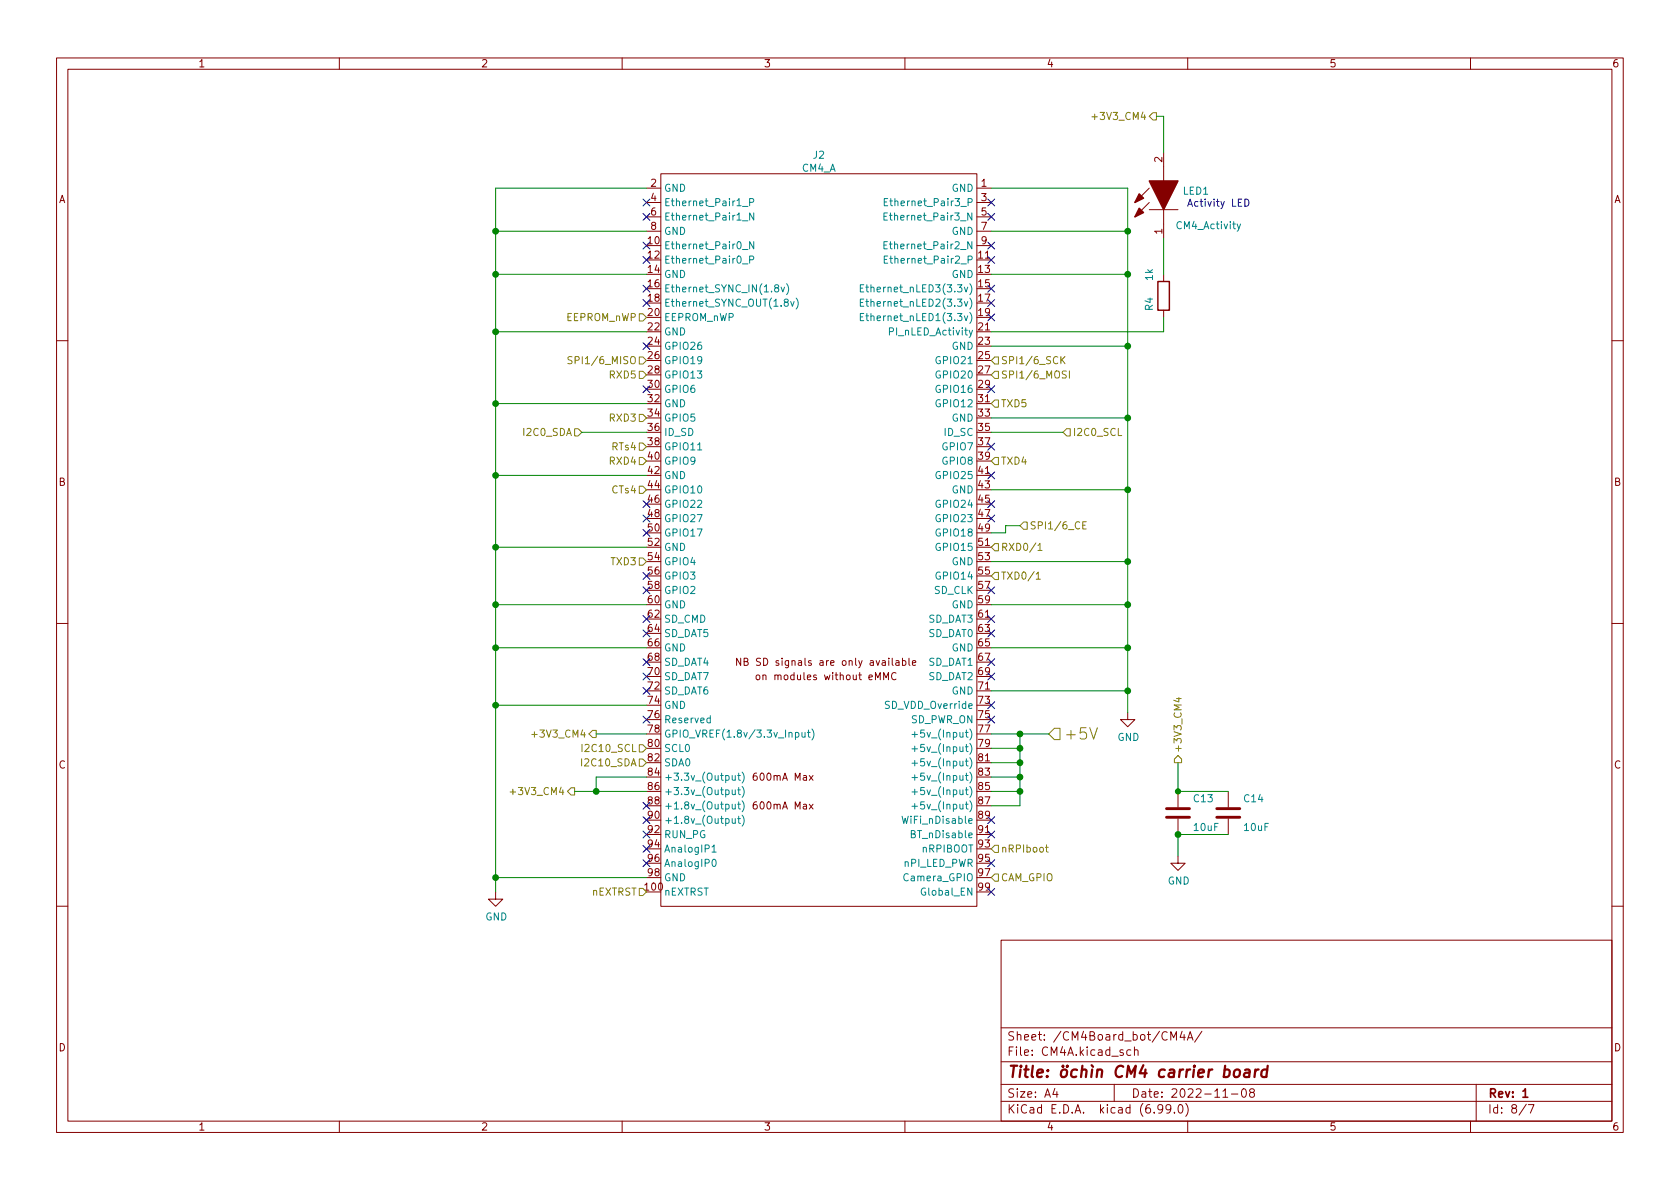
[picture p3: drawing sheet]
<svg xmlns="http://www.w3.org/2000/svg" width="297mm" height="210mm" viewBox="0 0 297 210" stroke-linecap="round" stroke-linejoin="round" font-family="sans-serif">
<g fill="none" stroke="#840000" stroke-width=".18">
<path d="M10 10.2h277v190.1h-277zM12 12.2h273v186.1h-273zM60 10.2v2M110 10.2v2M160 10.2v2M210 10.2v2M260 10.2v2M114.3 33.3h2.5M114.3 35.8h2.5M114.3 38.3h2.5M116.8 30.7h55.9v129.6h-55.9zM172.7 33.3h2.6"/>
<path d="M172.7 35.8h2.6M172.7 38.3h2.6M203.2 37.1h5.1M203.2 35.8l-2.5 2.5M203.2 33.3l-2.5 2.5M205.7 26.9v5.1M205.7 37.1v5.1M114.3 40.9h2.5M172.7 46h2.6M172.7 58.7h2.6M172.7 40.9h2.6M172.7 43.4h2.6"/>
<path d="M205.7 48.5v1.3M205.7 54.9v1.2M10 60.2h2M172.7 71.4h2.6M285 60.2h2M172.7 84.1h2.6M172.7 96.8h2.6M10 110.2h2M131 116.4v1.3l-.8-1.3v1.3M131.6 117l.5-.1 .1-.1v-.3l-.6-.1v1.3h.4l.2-.2 .1-.3-.3-.2M133.7 119.5l.2-.1 .4 .1v.5l-.1 .1-.3 .1-.2-.1zM158.4 116.9h.5l.1 .8"/>
<path d="M158.4 119.1a.6 .6 0 0 0-.8 .4 .6 .6 0 0 0 .6 .7l.2-.1M159 117.1l-.5 .1-.1 .2 .1 .3 .5-.1M159.6 116.9l.3-.1 .3 .3-.1 .5h-.5M159.6 116.4v1.3M160.7 116.4v1.1l.2 .2M161.3 117.2l.6-.1v-.2l-.4-.1-.2 .2 .1 .6h.5M172.7 109.5h2.6M285 110.2h2M143.1 137.1l.7 .9M143.8 137.1l-.7 .9M156.2 120.2v-1.3l.5 .9 .4-.9v1.3M172.7 122.2h2.6"/>
<path d="M172.7 134.9h2.6M199.4 126v1.2h1.3l-1.3 1.3-1.3-1.3h1.3M208.3 139.9v2.8M217.2 139.9v2.8M87.6 157.7v1.3h1.3l-1.3 1.3-1.2-1.3h1.2M143.1 142.2l.7 .9M143.8 142.2l-.7 .9M172.7 147.6h2.6M208.3 151.4v1.2h1.2l-1.2 1.3-1.3-1.3h1.3M208.3 144.8v2.8M217.2 144.8v2.8M10 160.2h2"/>
<path d="M177 166.3h108v32h-108zM285 160.2h2M60 198.3v2M110 198.3v2M160 198.3v2M177 194.8h108M177 191.8h108M177 187.8h108M177 181.8h108M186.5 192.5l-.4 1h1M186.9 193v1M197 191.8v3"/>
<path d="M199.9 185.7l-.4-.1-.3 .3v.4l.2 .3h.5M200.6 185.8l.2-.2 .3 .1 .1 .9M200.6 185.1v1.5M205.6 196l-.3 .3h-.3l-.3-.3 .2-.6 .4-.1 .2 .2a.99 .99 0 0 1-.4 1.3h-.2M207 196l-.3 .3h-.3l-.3-.3 .2-.6 .4-.1 .2 .2a.99 .99 0 0 1-.3 1.3h-.3M207 183.9v-1.5l.5 1.1 .5-1.1v1.5M207.6 196.7v.1M208.5 195.4l.1-.1a.81 .81 0 0 1 .6 .7 .81 .81 0 0 1-.3 .8h-.1a.81 .81 0 0 1-.6-.6 .81 .81 0 0 1 .3-.8zM209 182.4l-.4 1h1M209.4 182.9v1M209.6 195.1a1.72 1.72 0 0 1 0 2.3M209.9 183.9l.5-1.5 .5 1.5"/>
<path d="M210 198.3v2M210.1 183.5h.7M212.5 182.4l-1.3 1.9M216.2 194h.9M217.7 193.5h1.2M219.7 192.6l.2-.1a.81 .81 0 0 1 .5 .7 .81 .81 0 0 1-.3 .8h-.1a.81 .81 0 0 1-.6-.6 .81 .81 0 0 1 .3-.8zM221.2 193.2l-.3-.3 .1-.2 .2-.2 .4 .1 .2 .2-.1 .2-.6 .2-.2 .3 .1 .4 .2 .1h.4l.2-.3-.1-.4-.2-.1M260 198.3v2M261 191.8v6.5M269.9 195.3l-1.3 1.9M270.2 195.3h1l-.6 1.5"/>
</g>
<path d="M269.3 193l.4-.5v1.5M269.3 194h.8" fill="none" stroke="#840000" stroke-width=".3"/>
<g fill="none" stroke="#840000" stroke-width=".4">
<path d="M178.7 188.5h1.2M179.3 188.5l-.3 2M180.4 189.1l-.1 1.4M180.5 188.5l-.1 .1 .1 .1 .1-.1-.1-.1v.2M181.1 189.1h.8M181.5 188.5l-.2 1.7v.2l.4 .1M182.6 188.5l-.2 1.7 .3 .3M183.4 189.8l1-.2-.1-.4-.5-.1-.3 .3-.1 1 .2 .1 .6-.1M185.2 190.3v.1l-.1 .1-.1-.1 .2-.1-.1 .2M185.3 189.2l.1 .1-.1 .1-.1-.1 .1-.1v.2M187.8 189.3a.52 .52 0 0 1 .5-.2 .52 .52 0 0 1 .4 .4l-.1 .6a.55 .55 0 0 1-.5 .4 .55 .55 0 0 1-.5-.4zM188 188.5v.1l-.1 .1-.1-.1 .2-.1-.1 .2"/>
<path d="M188.7 188.5l.1 .1-.1 .1-.1-.1 .1-.1v.2M190.4 189.2a.66 .66 0 0 0-1 .3v.6l.1 .3 .2 .1 .6-.1M191.3 189.3a.49 .49 0 0 1 .8 .1l-.1 1.1M191.4 188.5l-.3 2M193 188.4l.3 .3M193.1 189.1l-.2 1.4M194 189.3a.49 .49 0 0 1 .9 .1l-.1 1.1M194.1 189.1l-.2 1.4M198.6 188.7a.88 .88 0 0 0-1-.1 .88 .88 0 0 0-.4 1 .69 .69 0 0 0 .4 .8 .69 .69 0 0 0 .8-.1M199.2 190.5l.3-2 .5 1.4 .8-1.4-.2 2M202.2 188.4l-.7 1.4h1.2M202.5 189.1l-.1 1.4"/>
<path d="M206 189.2a.66 .66 0 0 0-1 .3l-.1 .6 .1 .3 .2 .1 .6-.1M206.8 189.2l.2-.1 .6 .1-.1 1.3M207.6 189.6l-.7 .1a.4 .4 0 0 0-.3 .3 .4 .4 0 0 0 .2 .5l.7-.1M208.6 189.1l-.1 1.4M209.2 189.1l-.4 .1-.2 .3M209.9 189.1l-.2 1.4M210.4 189.1l-.4 .1-.2 .3M211.1 189.1l-.2 1.4M211.2 188.5l-.1 .1 .1 .1 .1-.1-.1-.1v.2M211.9 189.8l1-.2-.1-.4-.5-.1-.4 .3v1l.2 .1 .6-.1M213.8 189.1l-.2 1.4M214.3 189.1l-.3 .1-.3 .3"/>
<path d="M216.5 189.2l.2-.1 .6 .1 .1 .3v.6a.66 .66 0 0 1-1 .3M216.6 188.5l-.2 2M218.3 189.3a.52 .52 0 0 1 .5-.2 .52 .52 0 0 1 .5 .4l-.1 .6a.55 .55 0 0 1-.5 .4 .55 .55 0 0 1-.6-.4zM220.1 189.2l.2-.1 .6 .1-.1 1.3M221 189.6l-.7 .1a.4 .4 0 0 0-.4 .3 .4 .4 0 0 0 .3 .5l.7-.1M222 189.1l-.2 1.4M222.5 189.1l-.4 .1-.2 .3M224 189.2a.66 .66 0 0 0-.9 .3l-.1 .6 .1 .3 .2 .1 .6-.1M224.1 188.5l-.2 2"/>
</g>
<path d="M204.7 49.8h2.1v5.1h-2.1z" fill="none" stroke="#840000" stroke-width=".25"/>
<g fill="#840000" stroke="#840000" stroke-width=".25">
<path d="M203.2 32h5.1l-2.6 5.1z"/>
<path d="M201.4 36.8l.8 .8-1.5 .7z"/>
<path d="M201.4 34.3l.8 .7-1.5 .8z"/>
</g>
<g fill="none" stroke="#008484" stroke-width=".18">
<path d="M131.3 36.5h.9M131.3 39h.9M132.5 35.8l.6-.1 .2-.2-.1-.3-.7-.1v1.3M133.3 37.7v1.2l-.8-1.2v1.2M156.3 38.3h.4M156.4 35.7h.4M156.9 37.7h-.6v1.2h.6M157 35.1h-.6v1.3h.6M219.3 39.6l-.4 1.2-.2 .1M131.3 44.1h.9M131.3 46.7h.9M132.5 45.9h.6l.2-.2-.1-.3-.7-.1v1.2"/>
<path d="M133.3 42.7v1.3l-.8-1.3v1.3M138.1 50.8l.3 .8 .3-.8M139.1 50.2a1.46 1.46 0 0 1 0 1.9M139.8 53.3l.3 .9 .3-.9M140.8 52.7a1.46 1.46 0 0 1 0 1.9M152.1 51h.4M152.1 53.5h.4M152.1 56h.4M152.7 50.4h-.6v1.2h.6M152.7 52.9h-.6v1.3h.6M152.7 55.4h-.6v1.3h.6M153.1 50.8h.5"/>
<path d="M153.1 53.3h.5M153.1 55.9h.5M153.3 50.4v1l.3 .2M153.3 52.9v1.1l.3 .2M153.3 55.4v1.1l.3 .2M156.3 43.3h.4M156.4 45.9h.4M156.9 42.7h-.6v1.3h.6M157 45.3h-.6v1.2h.6M172 58.4l-.5 1.1-.2 .2M123.4 79.6h.7M125.6 127h-.4l-.2 .2 .1 .6h.5"/>
<path d="M125.6 126.6v1.2M129.5 137.1v.8l.3 .1 .2-.1M129.5 139.7v.8h.3l.2-.1M130 137.1v.9M130 139.7v.8M130.4 137.1h.5M130.4 139.7h.5M130.6 136.7v1.1l.3 .2M130.6 139.3v1l.3 .2M131.2 136.5a1.46 1.46 0 0 1 0 2M131.2 139.1a1.46 1.46 0 0 1 0 1.9M140.6 129.6l.4-.1 .3 .3-.2 .5h-.5"/>
<path d="M141.8 129.5l.1 .8 .3 .1 .1-.2M142.3 129.5v.9M142.8 129.5h.4M142.9 129.1v1.1l.3 .2M143.5 128.9a1.46 1.46 0 0 1 0 1.9M161.3 129.9h.9M161.3 132.4h.9M161.3 135h.9M161.3 137.5h.9M161.7 129.4v1M161.7 131.9v1M161.7 134.5v.9"/>
<path d="M161.7 137v1M161.7 139.6v.9M125.9 149.8l.4-.4v1.3M125.9 150.7h.7M126.1 152h.1a.68 .68 0 0 1 .4 .6 .68 .68 0 0 1-.4 .6 .84 .84 0 0 1-.1-1.2zM129.5 142.2v.8l.3 .1 .2-.2M129.5 144.8v.7l.3 .1 .2-.1M130 142.2v.9M130 144.8v.8M130.4 142.2h.5M130.4 144.8h.5M130.6 141.8v1.1l.3 .2"/>
<path d="M130.6 144.3v1.1l.3 .2M131.2 141.6a1.46 1.46 0 0 1 0 1.9M131.2 144.2a1.46 1.46 0 0 1 0 1.9M159.5 144.3l.3 1.3 .2-.9 .3 .9 .3-1.3M161.3 140h.9M161.3 142.6h.9M161.7 142.1v1"/>
</g>
<path d="M206.2 144.5h4.1M206.2 143h4.1M215.1 144.5h4.1M215.1 143h4.1" fill="none" stroke="#840000" stroke-width=".51"/>
<g fill="none" stroke="#848400" stroke-width=".18">
<path d="M203.8 19.9h.7v1.3h-.7l-.6-.6zM193.1 20.7h.9M113 55.5h.7l.6 .6-.6 .7h-.7zM101.1 63.1h-.4l-.2 .1v.3l.5 .3 .1 .3-.2 .2h-.5M101.6 75.8h.6l.7 .6-.7 .7h-.6zM113 65.7h.7l.6 .6-.6 .6h-.7zM113 78.4h.7l.6 .6-.6 .6h-.7zM113 63.1h.7l.6 .6-.6 .7h-.7zM113 73.3h.7l.6 .6-.6 .6h-.7zM175.3 66.3l.6-.6h.6v1.2h-.6zM175.3 71.4l.6-.7h.6v1.3h-.6zM175.9 63.1h.6v1.3h-.6l-.6-.7z"/>
<path d="M187.6 63.1v1.2M187.8 63.6l.5 .7M188.3 63.1l-.7 .7M188.5 65.7l-.4-.1-.2 .1v.4l.5 .2 .1 .3-.2 .3-.5-.1M188.6 75.8h.6v1.3h-.6l-.6-.7zM189.1 65.6v1.3M113 98.7h.7l.6 .6-.6 .6h-.7zM113 80.9h.7l.6 .6-.6 .7h-.7zM113 86h.7l.6 .6-.6 .6h-.7zM175.3 81.5l.6-.6h.6v1.3h-.6zM175.9 96.1h.6v1.3h-.6l-.6-.6zM181 92.3h.6v1.3h-.6l-.7-.6z"/>
<path d="M183.5 96.4l.4-.3v1.2M183.5 97.3h.7M191.4 92.9h.5M192 92.3h-.6v1.2h.6M175.3 101.8l.6-.6h.6v1.3h-.6zM183.2 101.5l.4-.3v1.2M183.2 102.4h.7M94 129.9h1M100.3 139.9l.7-.6h.6v1.3h-.6zM102.9 131.6v1.3M104.8 129.2h.6v1.2h-.6l-.7-.6zM113 131.7h.7l.6 .6-.6 .7h-.7z"/>
<path d="M113 134.2h.7l.6 .7-.6 .6h-.7zM185.4 129.8l1-1h1v2h-1zM192.7 128.7l.7 2 .6-2M208 123.5h.9M208.3 133.6l.6 .6v.7h-1.3v-.7zM208.4 123.3v.8l-.9-.3M90.2 140h1M113 157.1h.7l.6 .6-.6 .7h-.7zM175.9 154.6h.6v1.2h-.6l-.6-.6zM175.9 149.5h.6v1.2h-.6l-.6-.6zM184.8 149.8h.5M185 149.4v1.1l.3 .2"/>
</g>
<path d="M220.1 35.2a.64 .64 0 0 1 .7 .6 .64 .64 0 0 1-.7 .7z" fill="none" stroke="#0000c2" stroke-width=".18"/>
<g fill="none" stroke="#008400" stroke-width=".18">
<path d="M114.3 33.3h-26.7v124.4M175.3 33.3h24.1v92.7M204.5 20.6h1.2v6.3M87.6 48.5h26.7M87.6 40.9h26.7M87.6 58.7h26.7M175.3 48.5h24.1M175.3 40.9h24.1M205.7 42.2v6.3M205.7 56.1v2.6h-30.4M87.6 71.4h26.7M102.9 76.4h11.4"/>
<path d="M175.3 76.4h12.7M175.3 61.2h24.1M175.3 73.9h24.1M87.6 96.8h26.7M87.6 84.1h26.7M175.3 86.6h24.1M175.3 99.3h24.1M180.3 93h-2.5v1.2h-2.5M87.6 114.5h26.7M87.6 106.9h26.7M175.3 114.5h24.1M175.3 106.9h24.1"/>
<path d="M87.6 124.7h26.7M101.6 139.9h12.7M105.4 129.8h8.9M114.3 137.4h-8.9v2.5M175.3 129.8h10.1M175.3 139.9h5M175.3 137.4h5M175.3 122.2h24.1M175.3 132.3h5M175.3 134.9h5M180.3 129.8v12.7h-5M208.3 134.9v5h8.9"/>
<path d="M87.6 155.2h26.7M217.2 147.6h-8.9v3.8"/>
</g>
<g fill="none" stroke="#000084" stroke-width=".18">
<path d="M113.7 35.2l1.2 1.2M113.7 37.7l1.2 1.3M114.9 35.2l-1.2 1.2M114.9 37.7l-1.2 1.3M174.7 37.7l1.2 1.3M174.7 35.2l1.2 1.2M175.9 37.7l-1.2 1.3M175.9 35.2l-1.2 1.2M113.7 42.8l1.2 1.2M113.7 45.4l1.2 1.2M113.7 50.4l1.2 1.3M113.7 53l1.2 1.2"/>
<path d="M114.9 42.8l-1.2 1.2M114.9 45.4l-1.2 1.2M114.9 50.4l-1.2 1.3M114.9 53l-1.2 1.2M174.7 45.4l1.2 1.2M174.7 53l1.2 1.2M174.7 42.8l1.2 1.2M174.7 55.5l1.2 1.2M174.7 50.4l1.2 1.3M175.9 45.4l-1.2 1.2M175.9 55.5l-1.2 1.2M175.9 53l-1.2 1.2"/>
<path d="M175.9 42.8l-1.2 1.2M175.9 50.4l-1.2 1.3M113.7 68.2l1.2 1.2M113.7 60.6l1.2 1.2M114.9 68.2l-1.2 1.2M114.9 60.6l-1.2 1.2M174.7 78.4l1.2 1.2M174.7 68.2l1.2 1.2M175.9 78.4l-1.2 1.2M175.9 68.2l-1.2 1.2M113.7 88.5l1.2 1.3M113.7 91.1l1.2 1.2"/>
<path d="M113.7 93.6l1.2 1.2M114.9 88.5l-1.2 1.3M114.9 91.1l-1.2 1.2M114.9 93.6l-1.2 1.2M174.7 83.5l1.2 1.2M174.7 88.5l1.2 1.3M174.7 91.1l1.2 1.2M175.9 88.5l-1.2 1.3M175.9 83.5l-1.2 1.2M175.9 91.1l-1.2 1.2M113.7 119l1.2 1.2M113.7 116.5l1.2 1.2"/>
<path d="M113.7 103.8l1.2 1.2M113.7 101.2l1.2 1.3M113.7 111.4l1.2 1.2M113.7 108.9l1.2 1.2M114.9 119l-1.2 1.2M114.9 116.5l-1.2 1.2M114.9 103.8l-1.2 1.2M114.9 101.2l-1.2 1.3M114.9 111.4l-1.2 1.2M114.9 108.9l-1.2 1.2M174.7 119l1.2 1.2M174.7 108.9l1.2 1.2"/>
<path d="M174.7 111.4l1.2 1.2M174.7 116.5l1.2 1.2M174.7 103.8l1.2 1.2M175.9 119l-1.2 1.2M175.9 108.9l-1.2 1.2M175.9 111.4l-1.2 1.2M175.9 116.5l-1.2 1.2M175.9 103.8l-1.2 1.2M113.7 126.6l1.2 1.3M113.7 121.6l1.2 1.2M114.9 126.6l-1.2 1.3M114.9 121.6l-1.2 1.2"/>
<path d="M174.7 126.6l1.2 1.3M174.7 124.1l1.2 1.2M175.9 126.6l-1.2 1.3M175.9 124.1l-1.2 1.2M113.7 141.9l1.2 1.2M113.7 149.5l1.2 1.2M113.7 147l1.2 1.2M113.7 144.4l1.2 1.2M113.7 152l1.2 1.3M114.9 141.9l-1.2 1.2M114.9 149.5l-1.2 1.2M114.9 147l-1.2 1.2"/>
<path d="M114.9 144.4l-1.2 1.2M114.9 152l-1.2 1.3M174.7 152l1.2 1.3M174.7 157.1l1.2 1.2M174.7 144.4l1.2 1.2M174.7 147l1.2 1.2M175.9 152l-1.2 1.3M175.9 157.1l-1.2 1.2M175.9 144.4l-1.2 1.2M175.9 147l-1.2 1.2"/>
</g>
<g fill="#008400" stroke="#008400" stroke-width=".18">
<circle cx="180.3" cy="129.8" r=".51"/>
<circle cx="180.3" cy="137.4" r=".51"/>
<circle cx="180.3" cy="134.9" r=".51"/>
<circle cx="180.3" cy="139.9" r=".51"/>
<circle cx="180.3" cy="132.3" r=".51"/>
<circle cx="208.3" cy="139.9" r=".46"/>
<circle cx="199.4" cy="122.2" r=".51"/>
<circle cx="208.3" cy="147.6" r=".51"/>
<circle cx="87.6" cy="96.8" r=".51"/>
<circle cx="87.6" cy="114.5" r=".51"/>
<circle cx="87.6" cy="106.9" r=".51"/>
<circle cx="87.6" cy="124.7" r=".51"/>
<circle cx="87.6" cy="155.2" r=".51"/>
<circle cx="105.4" cy="139.9" r=".51"/>
<circle cx="199.4" cy="40.9" r=".51"/>
<circle cx="87.6" cy="71.4" r=".51"/>
<circle cx="87.6" cy="84.1" r=".51"/>
<circle cx="87.6" cy="48.5" r=".51"/>
<circle cx="87.6" cy="58.7" r=".51"/>
<circle cx="87.6" cy="40.9" r=".51"/>
<circle cx="199.4" cy="99.3" r=".51"/>
<circle cx="199.4" cy="86.6" r=".51"/>
<circle cx="199.4" cy="61.2" r=".51"/>
<circle cx="199.4" cy="48.5" r=".51"/>
<circle cx="199.4" cy="73.9" r=".51"/>
<circle cx="199.4" cy="114.5" r=".51"/>
<circle cx="199.4" cy="106.9" r=".51"/>
</g>
<text font-size="2.8" fill="#848400" x="188" y="130.8">+5V</text>
<g font-size="2.1" fill="#840000">
<text x="178" y="184">Sheet: /CM4Board_bot/CM4A/</text>
<text x="178" y="186.7">File: CM4A.kicad_sch</text>
<text x="178" y="196.9">KiCad E.D.A. kicad (6.99.0)</text>
<text x="178" y="194.1">Size: A4</text>
<text x="200" y="194.1">Date: 2022-11-08</text>
<text x="263" y="194.1">Rev: 1</text>
<text x="263" y="196.9">Id: 8/7</text>
</g>
<g font-size="1.8" fill="#840000">
<text x="35" y="11.9">1</text>
<text x="85" y="11.9">2</text>
<text x="135" y="11.9">3</text>
<text x="185" y="11.9">4</text>
<text x="235" y="11.9">5</text>
<text x="285" y="11.9">6</text>
<text x="205.5" y="28.7" transform="rotate(-90 205.5 28.7)">2</text>
<text x="10.3" y="35.9">A</text>
<text x="115.1" y="33">2</text>
<text x="115.1" y="35.6">4</text>
<text x="173.5" y="33">1</text>
<text x="173.5" y="35.6">3</text>
<text x="285.3" y="35.9">A</text>
<text x="115.1" y="38.1">6</text>
<text x="115.1" y="40.6">8</text>
<text x="173.5" y="38.1">5</text>
<text x="173.5" y="40.6">7</text>
<text x="205.5" y="41.4" transform="rotate(-90 205.5 41.4)">1</text>
<text x="114.6" y="43.2">10</text>
<text x="114.6" y="45.7">12</text>
<text x="173" y="45.7">11</text>
<text x="173.5" y="43.2">9</text>
<text x="114.6" y="48.3">14</text>
<text x="114.6" y="50.8">16</text>
<text x="114.6" y="53.3">18</text>
<text x="173" y="48.3">13</text>
<text x="173" y="50.8">15</text>
<text x="173" y="53.3">17</text>
<text x="114.6" y="55.9">20</text>
<text x="114.6" y="58.4">22</text>
<text x="173" y="55.9">19</text>
<text x="173" y="58.4">21</text>
<text x="114.6" y="61">24</text>
<text x="114.6" y="63.5">26</text>
<text x="173" y="61">23</text>
<text x="173" y="63.5">25</text>
<text x="114.6" y="66">28</text>
<text x="114.6" y="68.6">30</text>
<text x="114.6" y="71.1">32</text>
<text x="173" y="66">27</text>
<text x="173" y="68.6">29</text>
<text x="173" y="71.1">31</text>
<text x="114.6" y="73.7">34</text>
<text x="114.6" y="76.2">36</text>
<text x="173" y="73.7">33</text>
<text x="173" y="76.2">35</text>
<text x="114.6" y="78.7">38</text>
<text x="114.6" y="81.3">40</text>
<text x="114.6" y="83.8">42</text>
<text x="173" y="78.7">37</text>
<text x="173" y="81.3">39</text>
<text x="173" y="83.8">41</text>
<text x="10.3" y="85.9">B</text>
<text x="114.6" y="86.4">44</text>
<text x="114.6" y="88.9">46</text>
<text x="173" y="86.4">43</text>
<text x="173" y="88.9">45</text>
<text x="285.3" y="85.9">B</text>
<text x="114.6" y="91.4">48</text>
<text x="114.6" y="94">50</text>
<text x="173" y="91.4">47</text>
<text x="173" y="94">49</text>
<text x="114.6" y="96.5">52</text>
<text x="114.6" y="99.1">54</text>
<text x="114.6" y="101.6">56</text>
<text x="173" y="96.5">51</text>
<text x="173" y="99.1">53</text>
<text x="173" y="101.6">55</text>
<text x="114.6" y="104.1">58</text>
<text x="114.6" y="106.7">60</text>
<text x="173" y="104.1">57</text>
<text x="173" y="106.7">59</text>
<text x="114.6" y="109.2">62</text>
<text x="114.6" y="111.8">64</text>
<text x="173" y="109.2">61</text>
<text x="173" y="111.8">63</text>
<text x="114.6" y="114.3">66</text>
<text x="114.6" y="116.8">68</text>
<text x="114.6" y="119.4">70</text>
<text x="132.4" y="117.7">NB SD signals are only available</text>
<text x="173" y="114.3">65</text>
<text x="173" y="116.8">67</text>
<text x="173" y="119.4">69</text>
<text x="114.6" y="121.9">72</text>
<text x="114.6" y="124.5">74</text>
<text x="134.8" y="120.3">on modules without eMMC</text>
<text x="173" y="121.9">71</text>
<text x="173" y="124.5">73</text>
<text x="114.6" y="127">76</text>
<text x="114.6" y="129.5">78</text>
<text x="173" y="127">75</text>
<text x="173" y="129.5">77</text>
<text x="10.3" y="135.9">C</text>
<text x="114.6" y="132.1">80</text>
<text x="114.6" y="134.6">82</text>
<text x="114.6" y="137.2">84</text>
<text x="173" y="132.1">79</text>
<text x="173" y="134.6">81</text>
<text x="173" y="137.2">83</text>
<text x="285.3" y="135.9">C</text>
<text x="114.6" y="139.7">86</text>
<text x="114.6" y="142.2">88</text>
<text x="133.6" y="143.1">600mA Max</text>
<text x="133.6" y="138">600mA Max</text>
<text x="173" y="139.7">85</text>
<text x="173" y="142.2">87</text>
<text x="114.6" y="144.8">90</text>
<text x="114.6" y="147.3">92</text>
<text x="114.6" y="149.9">94</text>
<text x="173" y="144.8">89</text>
<text x="173" y="147.3">91</text>
<text x="173" y="149.9">93</text>
<text x="114.6" y="152.4">96</text>
<text x="114.6" y="154.9">98</text>
<text x="173" y="152.4">95</text>
<text x="173" y="154.9">97</text>
<text x="114.1" y="157.5">100</text>
<text x="173" y="157.5">99</text>
<text x="10.3" y="185.9">D</text>
<text x="285.3" y="185.9">D</text>
<text x="35" y="199.9">1</text>
<text x="85" y="199.9">2</text>
<text x="135" y="199.9">3</text>
<text x="185" y="199.9">4</text>
<text x="235" y="199.9">5</text>
<text x="285" y="199.9">6</text>
</g>
<g font-size="1.8" fill="#848400">
<text x="193.9" y="21.2">+3V3_CM4</text>
<text x="100.1" y="56.8">EEPROM_nWP</text>
<text x="101.8" y="64.4">SPI1/6_MISO</text>
<text x="176.9" y="64.4">SPI1/6_SCK</text>
<text x="107.9" y="66.9">RXD5</text>
<text x="176.9" y="66.9">SPI1/6_MOSI</text>
<text x="92.8" y="77.1">I2C0_SDA</text>
<text x="107.9" y="74.5">RXD3</text>
<text x="176.9" y="72">TXD5</text>
<text x="189.6" y="77.1">I2C0_SCL</text>
<text x="107.9" y="82.2">RXD4</text>
<text x="108.3" y="79.6">RTs4</text>
<text x="176.9" y="82.2">TXD4</text>
<text x="108.3" y="87.2">CTs4</text>
<text x="182" y="93.6">SPI1/6_CE</text>
<text x="108.1" y="99.9">TXD3</text>
<text x="176.9" y="97.4">RXD0/1</text>
<text x="176.9" y="102.5">TXD0/1</text>
<text x="94.9" y="130.4">+3V3_CM4</text>
<text x="103.2" y="135.5">I2C10_SDA</text>
<text x="103.4" y="133">I2C10_SCL</text>
<text x="208.9" y="133.2" transform="rotate(-90 208.9 133.2)">+3V3_CM4</text>
<text x="91.1" y="140.6">+3V3_CM4</text>
<text x="176.9" y="155.8">CAM_GPIO</text>
<text x="176.9" y="150.7">nRPIboot</text>
<text x="104.6" y="158.4">nEXTRST</text>
</g>
<g font-size="1.8" fill="#008484">
<text x="143.8" y="28.1">J2</text>
<text x="117.3" y="33.9">GND</text>
<text x="141.8" y="30.4">CM4_A</text>
<text x="168.3" y="33.9">GND</text>
<text x="209.2" y="34.4">LED1</text>
<text x="117.3" y="36.4">Ethernet_Pair1_P</text>
<text x="117.3" y="39">Ethernet_Pair1_N</text>
<text x="117.3" y="41.5">GND</text>
<text x="157.5" y="39">Ethernet_Pair3_N</text>
<text x="157.6" y="36.4">Ethernet_Pair3_P</text>
<text x="168.3" y="41.5">GND</text>
<text x="208.1" y="40.5">CM4_Activity</text>
<text x="117.3" y="44.1">Ethernet_Pair0_N</text>
<text x="117.3" y="46.6">Ethernet_Pair0_P</text>
<text x="157.5" y="44.1">Ethernet_Pair2_N</text>
<text x="157.6" y="46.6">Ethernet_Pair2_P</text>
<text x="117.3" y="49.1">GND</text>
<text x="117.3" y="51.7">Ethernet_SYNC_IN(1.8v)</text>
<text x="153.8" y="51.7">Ethernet_nLED3(3.3v)</text>
<text x="168.3" y="49.1">GND</text>
<text x="203.8" y="49.5" transform="rotate(-90 203.8 49.5)">1k</text>
<text x="117.3" y="54.2">Ethernet_SYNC_OUT(1.8v)</text>
<text x="117.3" y="56.8">EEPROM_nWP</text>
<text x="117.3" y="59.3">GND</text>
<text x="153.8" y="54.2">Ethernet_nLED2(3.3v)</text>
<text x="153.8" y="56.8">Ethernet_nLED1(3.3v)</text>
<text x="157.6" y="59.3">PI_nLED_Activity</text>
<text x="203.8" y="54.9" transform="rotate(-90 203.8 54.9)">R4</text>
<text x="117.3" y="61.8">GPIO26</text>
<text x="117.3" y="64.4">GPIO19</text>
<text x="165.8" y="64.4">GPIO21</text>
<text x="168.3" y="61.8">GND</text>
<text x="117.3" y="66.9">GPIO13</text>
<text x="117.3" y="69.5">GPIO6</text>
<text x="165.8" y="66.9">GPIO20</text>
<text x="165.8" y="69.5">GPIO16</text>
<text x="117.3" y="72">GND</text>
<text x="117.3" y="74.5">GPIO5</text>
<text x="117.3" y="77.1">ID_SD</text>
<text x="165.8" y="72">GPIO12</text>
<text x="167" y="77.1">ID_SC</text>
<text x="168.3" y="74.5">GND</text>
<text x="117.3" y="79.6">GPIO11</text>
<text x="117.3" y="82.2">GPIO9</text>
<text x="166.8" y="79.6">GPIO7</text>
<text x="166.8" y="82.2">GPIO8</text>
<text x="117.3" y="84.7">GND</text>
<text x="117.3" y="87.2">GPIO10</text>
<text x="117.3" y="89.8">GPIO22</text>
<text x="165.8" y="84.7">GPIO25</text>
<text x="165.8" y="89.8">GPIO24</text>
<text x="168.3" y="87.2">GND</text>
<text x="117.3" y="92.3">GPIO27</text>
<text x="117.3" y="94.9">GPIO17</text>
<text x="165.8" y="92.3">GPIO23</text>
<text x="165.8" y="94.9">GPIO18</text>
<text x="117.3" y="97.4">GND</text>
<text x="117.3" y="99.9">GPIO4</text>
<text x="165.8" y="97.4">GPIO15</text>
<text x="168.3" y="99.9">GND</text>
<text x="117.3" y="102.5">GPIO3</text>
<text x="117.3" y="105">GPIO2</text>
<text x="117.3" y="107.6">GND</text>
<text x="165.1" y="105">SD_CLK</text>
<text x="165.8" y="102.5">GPIO14</text>
<text x="168.3" y="107.6">GND</text>
<text x="117.3" y="110.1">SD_CMD</text>
<text x="117.3" y="112.6">SD_DAT5</text>
<text x="164.2" y="110.1">SD_DAT3</text>
<text x="164.2" y="112.6">SD_DAT0</text>
<text x="117.3" y="115.2">GND</text>
<text x="117.3" y="117.7">SD_DAT4</text>
<text x="164.2" y="117.7">SD_DAT1</text>
<text x="168.3" y="115.2">GND</text>
<text x="117.3" y="120.3">SD_DAT7</text>
<text x="117.3" y="122.8">SD_DAT6</text>
<text x="117.3" y="125.3">GND</text>
<text x="156.8" y="125.3">SD_VDD_Override</text>
<text x="164.2" y="120.3">SD_DAT2</text>
<text x="168.3" y="122.8">GND</text>
<text x="117.3" y="127.9">Reserved</text>
<text x="117.3" y="130.4">GPIO_VREF(1.8v/3.3v_Input)</text>
<text x="161" y="127.9">SD_PWR_ON</text>
<text x="162.7" y="130.4">+5v_(Input)</text>
<text x="197.6" y="131">GND</text>
<text x="117.3" y="133">SCL0</text>
<text x="117.3" y="135.5">SDA0</text>
<text x="162.7" y="133">+5v_(Input)</text>
<text x="162.7" y="135.5">+5v_(Input)</text>
<text x="117.3" y="138">+3.3v_(Output)</text>
<text x="117.3" y="140.6">+3.3v_(Output)</text>
<text x="117.3" y="143.1">+1.8v_(Output)</text>
<text x="162.7" y="138">+5v_(Input)</text>
<text x="162.7" y="140.6">+5v_(Input)</text>
<text x="162.7" y="143.1">+5v_(Input)</text>
<text x="211.1" y="141.9">C13</text>
<text x="220" y="141.9">C14</text>
<text x="117.3" y="145.7">+1.8v_(Output)</text>
<text x="117.3" y="148.2">RUN_PG</text>
<text x="160.1" y="145.7">WiFi_nDisable</text>
<text x="161.5" y="148.2">BT_nDisable</text>
<text x="211.2" y="146.9">10uF</text>
<text x="220.1" y="146.9">10uF</text>
<text x="117.3" y="150.7">AnalogIP1</text>
<text x="117.3" y="153.3">AnalogIP0</text>
<text x="117.3" y="155.8">GND</text>
<text x="159.8" y="153.3">nPI_LED_PWR</text>
<text x="160.3" y="155.8">Camera_GPIO</text>
<text x="163.1" y="150.7">nRPIBOOT</text>
<text x="117.3" y="158.4">nEXTRST</text>
<text x="163.3" y="158.4">Global_EN</text>
<text x="206.4" y="156.4">GND</text>
<text x="85.8" y="162.8">GND</text>
</g>
<text font-size="1.8" fill="#0000c2" x="209.8" y="36.5">Activity LED</text>
</svg>
